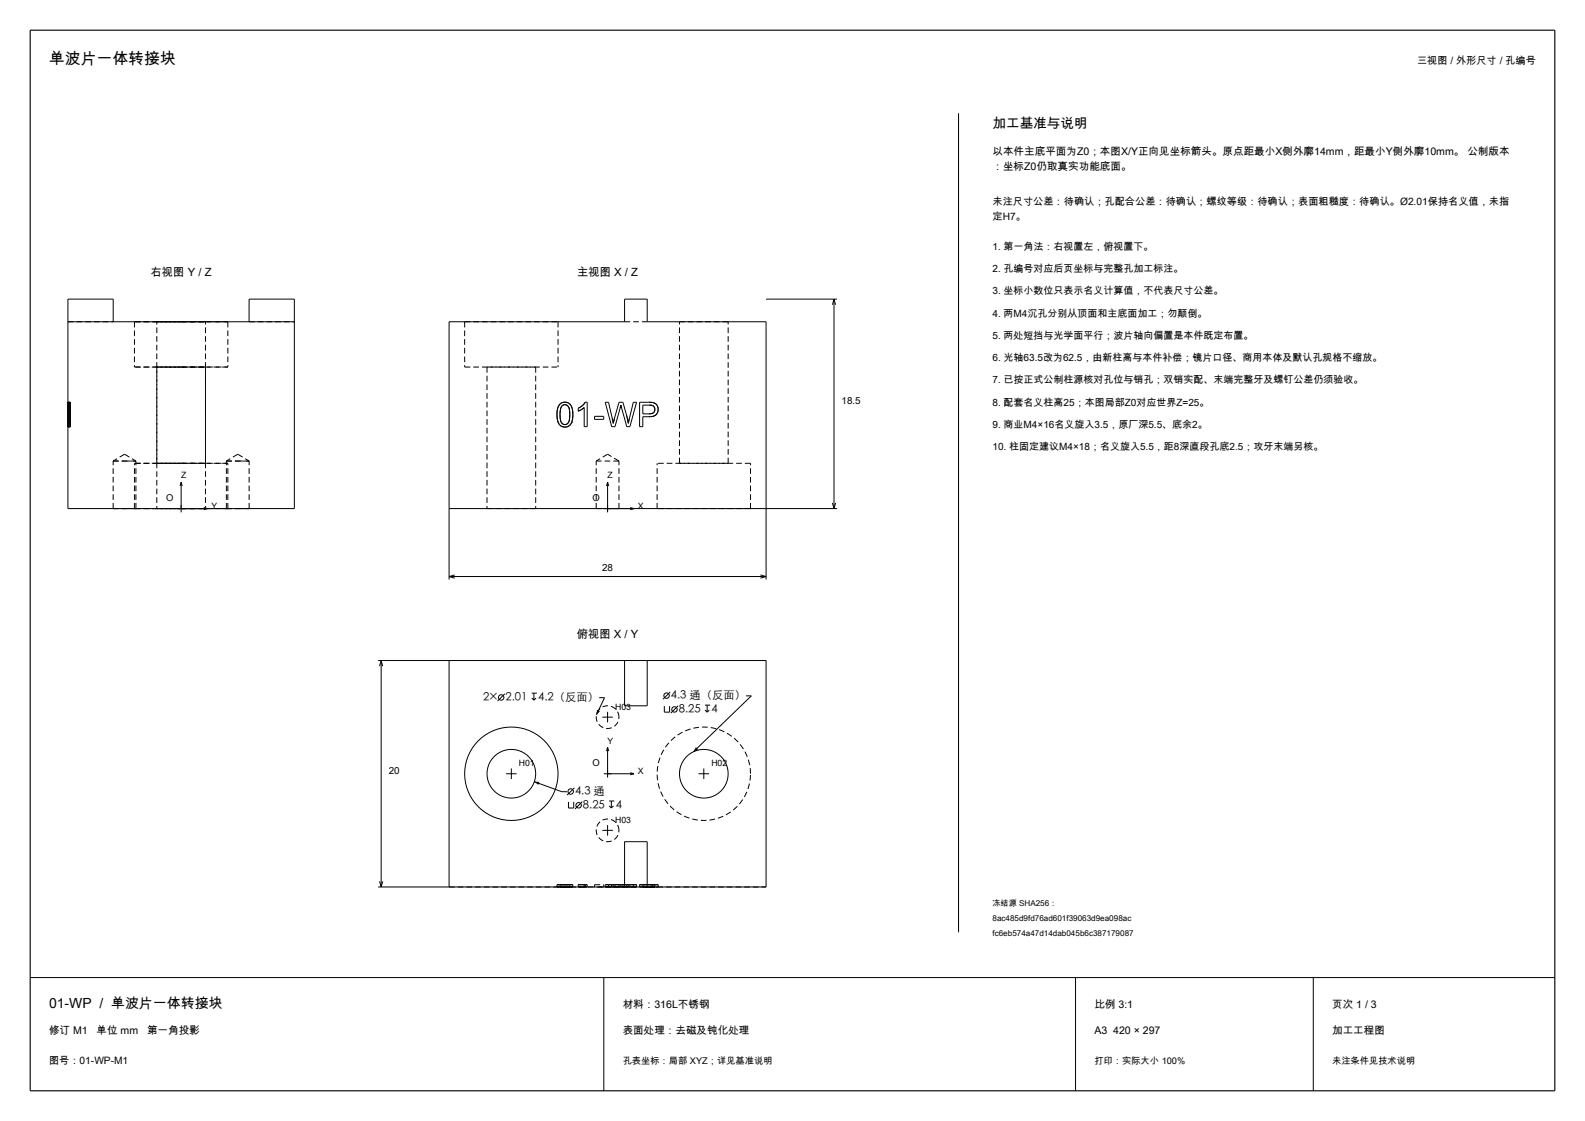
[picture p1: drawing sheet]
<svg xmlns="http://www.w3.org/2000/svg" width="420mm" height="297mm" viewBox="0 0 420 297" stroke-linecap="round" stroke-linejoin="round" font-family="sans-serif">
<path d="M8 8h404v281h-404z" fill="none" stroke="#000" stroke-width=".3"/>
<g fill="none" stroke="#000" stroke-width=".26">
<path d="M254 30v217M203 79.3h18.8M221 79.3v55.4M221 79.3l-.4 1.5M221 79.3l.4 1.5M18 85.3h60M30 85.3v-6h-12v55.4h60v-55.4h-12v6M147.6 109.9l.1 1.4 .5 1.2M147.6 109.9l.1 1.5 .5 1.1M147.7 108.5l-.1 1.2M147.8 108l-.2 1.9M147.8 108v.1"/>
<path d="M148.2 112.5l.7 .5 .8 .2M148.3 107.1l-.5 .9M148.4 109.9l.1 1.2 .3 .9M148.4 109.9v.3M148.4 109.7v.2M148.4 109.1v.5M148.4 110.7l.4 1.3M148.5 108.8h.1M148.5 106.9a1.94 1.94 0 0 1 2.8 .5M148.5 106.9l-.7 1.1M148.7 106.8l-.2 .1M148.8 112l.4 .4 .5 .1"/>
<path d="M148.8 112v.1M148.8 107.7l-.3 .9-.1 1.3M148.8 107.7l-.1 .1M148.9 107.6l-.1 .1M149.1 106.6l-.3 .2M149.3 106.6h.1M149.5 112.5h.2M149.5 106.6h-.1M149.7 107.2l.5 .1 .4 .4M149.7 107.2l-.9 .5M149.7 107.2h.2M149.7 107.2h-.3"/>
<path d="M149.9 106.6h.1M149.9 112.5h-.2M149.9 106.6h.3M150 113.1l-.3 .1M150.5 107.6l.1 .1M150.6 112.9v.1M150.6 107.7l.3 .8 .1 1.4M150.6 112l-.4 .4-.5 .1M150.6 107.7l.3 .9 .1 1.3M150.6 112l-.1 .1M150.7 111.9l-.1 .1M150.8 106.9h.1"/>
<path d="M150.9 111.1l-.1 .3M151 109.9l-.1 1.2-.3 .9M151 109.9v.3M151.1 107.1l.2 .3M151.3 107.4l.4 .9M151.5 111.9h.1M151.6 111.7a1.88 1.88 0 0 1-1.9 1.5M151.6 111.7l-.1 .1M151.6 108.1l.1 .2M151.6 111.6v.1M151.7 108.3l.1 1.6M151.7 108.4v.1"/>
<path d="M151.7 108.8l.1 .9M151.8 109.9l-.2 1.8M151.8 109.9v.3M153.7 108.7h.1M154.1 108.5l-.3 .2M154.3 108.4l-.2 .1M154.4 107.4l-1.2 .8v.7l.9-.4M154.4 107.4l-.6 .4M154.8 107l-.4 .4M155.1 106.5l-.7 .9M155.1 106.5h.5v6.5h-.8v-5l-.7 .5M155.1 106.5l-.2 .3"/>
<path d="M157.5 110.3h2.5v.8h-2.5zM162.2 110.8l.3 1.3M162.2 110.8l.2 .7M162.6 111.5l-.1 .6M164.5 107.4l-1.5 5.6h-.9l-1.7-6.4h.8l1 4.2M164.5 107.4l.2 .7M164.5 107.4l-.1 .3M164.6 107.7h.1M164.6 107.7l.1 .4M164.7 108.1l1.4 4.9h.8l1.8-6.4h-.9l-1 4.4M166 109.8l.5 2.3M166 109.8l-.9-3.2h-1.1l-1.5 5.5"/>
<path d="M166 109.8l.1 .4M166.1 110.3h.1M166.3 111v.1M166.4 111.9l.1 .2M166.6 111.6v.1M166.7 111.4h.1M166.7 111.1v.2M166.8 110.7l-.3 1.4M171.9 106.6h1M171.9 106.6h-2.4v6.4h.8v-2.6h1.7M171.9 106.6h.2M172 107.3h-1.7v2.3h2.1l.8-.3"/>
<path d="M172 107.3l.8 .1M172 107.3h.2M172.2 110.4h-.2M172.4 106.6h.3M172.6 107.4h.2M172.7 109.6h-.3M172.8 107.4l.5 .4M172.8 107.4l.2 .1M172.9 106.6l.8 .3M172.9 106.6l.4 .1M173.2 107.6l.1 .2M173.2 109.3l-.2 .2"/>
<path d="M173.3 107.8l.2 .7M173.4 107.9l.1 .2M173.5 108.2h.1M173.5 108.7v.2M173.5 108.3h.1M173.5 108.4v.1M173.5 108.5l-.3 .8M173.5 108.5v.1M173.7 106.9l.5 .7M173.7 106.9l.1 .2M173.9 109.8l-.8 .5-1.1 .1M174.1 107.4h.1"/>
<path d="M174.2 107.6l.2 .8M174.2 107.6l.1 .1M174.3 109.1l-.4 .7M174.4 108.2v.2M174.4 108.4l-.1 .8-.4 .6M48 127.7v8.1M48 127.7l-.3 1.1M48 127.7l.3 1.1M54 134.5l1 .2-1 .3M119 134.7h102.8M161 127.7v8.1M161 127.7l-.3 1.1"/>
<path d="M161 127.7l.3 1.1M167 134.5l1 .2-1 .3M220.6 133.3l.4 1.4M221.4 133.3l-.4 1.4M119 153.6v-68.3h46.5v-6h6v6h31.5v68.3M119 152.8h84M119 152.8l1.5 .4M120.5 152.3l-1.5 .5M201.5 152.3l1.5 .5M203 152.8l-1.5 .4M100.2 175h102.8v60h-102.8M101 175v60"/>
<path d="M101 175l-.4 1.5M101 175l.4 1.5M119 175v60M165.5 175v12h6v-12M133.8 183.8l-2 1.9M140.9 183.6h1.4M140.9 184.9l.6 .6M141.5 183.6v1.9M142 184.9l-.5 .6M158.8 184.8h1.4l-2.2 4.6M159.6 190h2.8M161 188.6v2.8"/>
<path d="M161 198v8M161 198l-.3 1M161 198l.3 1M176 187.1v1.6h1.4v-1.6M177.6 183.3l-1.9 2M179.7 187l-1.9 1.9M186.8 186.8h1.4M186.8 188.1l.6 .6M187.4 186.8v1.9M188 188.1l-.6 .6M197.7 184.4h1.4l-15.3 14.7M134.1 205h2.8"/>
<path d="M135.5 203.6v2.8M141.6 207.1l7.3 2.7h1.4M150.6 212.5v1.6h1.4v-1.6M152.2 208.7l-1.9 2M154.3 212.4l-1.9 1.9M160 205h8M161 218.6v2.8M161.4 212.2h1.4M161.4 213.5l.6 .6M162 212.2v1.9M162.6 213.5l-.6 .6M167 204.7l1 .3"/>
<path d="M168 205l-1 .3M185.1 205h2.8M186.5 203.6v2.8M100.6 233.5l.4 1.5M101.4 233.5l-.4 1.5M159.6 220h2.8M165.5 235v-12h6v12M8 259h404M160 259v30M285 259v30M348 259v30"/>
<circle cx="132.8" cy="184.8" r=".72"/>
<circle cx="176.6" cy="184.3" r=".72"/>
<circle cx="178.7" cy="188" r=".72"/>
<circle cx="135.5" cy="205" r="12.4"/>
<circle cx="135.5" cy="205" r="6.5"/>
<circle cx="151.2" cy="209.7" r=".72"/>
<circle cx="153.3" cy="213.4" r=".72"/>
<circle cx="186.5" cy="205" r="6.5"/>
</g>
<g fill="none" stroke="#000" stroke-width=".26" stroke-dasharray="1.5 .8" stroke-linecap="butt">
<path d="M18 85.3h12M35.6 85.3h12.4M35.6 97.2h12.4M35.6 85.3v11.9M41.5 85.3h6.5M41.5 97.2h6.5M41.5 97.2v37.5M48 85.3h12.4M48 85.3h6.5M48 97.2h12.4M48 97.2h6.5M54.5 85.3h-13"/>
<path d="M54.5 97.2h-13M54.5 97.2v37.5M60.4 85.3h-24.8M60.4 97.2h-24.8M60.4 85.3v11.9M66 85.3h12M123.1 85.3h24.8M123.1 85.3v11.9M123.1 97.2h24.8M129 97.2v37.5M129 97.2h13M142 97.2v37.5"/>
<path d="M147.9 85.3v11.9M165.5 85.3h6M193 85.3h-12.9M18 106.5v.4M18 106.9v1.1M18 108v1.9M18 109.9v2.6M18 112.5v.7M18 113.2v-.4M18 112.8v-1.1M18 111.7v-1.8M18 109.9v-1.6"/>
<path d="M18 108.3v-.9M18 107.4v-.6M18 106.8v-.3M18 110.3v.8M18 108v5M18 113v-6.5M18 106.5v.9M18 107.4v.8M18 108.2v.7M18 108.9v-.4M18 108.5v-.5M18 106.6v6.4"/>
<path d="M18 113v-4.9M18 108.1v-.7M18 107.4v.7M18 106.6v4.1M18 110.7v1.4M18 112.1v-2.3M18 109.8v-3.2M18 106.6v4.3M18 110.9v1.2M18 112.1v-1.3M18 110.8v-4.2M18 113v-2.6"/>
<path d="M18 110.4v-.6M18 109.8v-1.4M18 108.4v-.8M18 107.6v-.7M18 106.9v-.3M18 106.5h.6M18 113.2h.6M18 110.3h.6M18 111.1h.6M18 113h.6M18 108h.6M18 108.9h.6"/>
<path d="M18 108.2h.6M18 106.6h.6M18 112.1h.6M18 107.4h.6M18 110.4h.6M18 112v-2.1M18 112.5v-.5M18 112.5h.6M18 112v.5M18 109.9v2.1M18 107.7v2.2M18 107.2v.5"/>
<path d="M18 107.2h.6M18 107.7v-.5M18 109.9v-2.2M18 109.6v-2.3M18 107.3h.6M18 109.6h.6M18 109.3v.3M18 108.5v.8M18 107.8v.7M18 107.4v.4M18 107.3v.1M18.6 106.9v-.4"/>
<path d="M18.6 106.5v.3M18.6 106.8v.6M18.6 107.4v.9M18.6 108.3v1.6M18.6 109.9v1.8M18.6 111.7v1.1M18.6 112.8v.4M18.6 113.2v-.7M18.6 112.5v-2.6M18.6 109.9v-1.9M18.6 108v-1.1M18.6 110.3v.8"/>
<path d="M18.6 113v-5M18.6 108v.5M18.6 108.5v.4M18.6 108.9v-.7M18.6 108.2v-.8M18.6 107.4v-.9M18.6 106.5v6.5M18.6 106.6v4.2M18.6 110.8v1.3M18.6 112.1v-1.2M18.6 110.9v-4.3M18.6 106.6v3.2"/>
<path d="M18.6 109.8v2.3M18.6 112.1v-1.4M18.6 110.7v-4.1M18.6 106.6v6.4M18.6 113v-4.9M18.6 108.1v-.7M18.6 107.4v.7M18.6 106.6v.3M18.6 106.9v.7M18.6 107.6v.8M18.6 108.4v1.4M18.6 109.8v.6"/>
<path d="M18.6 110.4v2.6M18.6 109.9v2.1M18.6 112v.5M18.6 112.5v-.5M18.6 112v-2.1M18.6 109.9v-2.2M18.6 107.7v-.5M18.6 107.2v.5M18.6 107.7v2.2M18.6 107.3v2.3M18.6 109.6v-.3M18.6 109.3v-.8"/>
<path d="M18.6 108.5v-.7M18.6 107.8v-.4M18.6 107.4v-.1M147.6 109.9v-.2M147.7 108.5l.1-.4M148.3 107.1l.2-.2M148.4 109.6v.1M148.4 110.2v.5M148.5 108.8l-.1 .3M148.7 106.8h.1M148.7 107.8l-.2 1M148.8 112.1l.7 .4"/>
<path d="M149.1 106.6h.2M149.3 106.6h.1M149.4 107.2l-.5 .4M149.5 106.6l.2-.1M149.7 106.5l.2 .1M149.7 113.2l-.8-.2-.7-.5M149.9 112.5l.6-.4M150.2 106.6l.4 .2M150.5 107.6l-.6-.4M150.6 113l-.6 .1M150.6 106.8l.2 .1M150.7 111.9l.1-.5"/>
<path d="M150.9 106.9l.2 .2M150.9 112.8l-.3 .1M150.9 111.1l.1-.9M151.3 107.4l.3 .7M151.5 111.9l-.6 .9M151.5 111.8v.1M151.7 108.3v.1M151.7 108.5v.3M151.8 110.2l-.2 1.4M151.8 109.7v.2M153.2 108.2l.6-.4M153.7 108.7l-.5 .2"/>
<path d="M153.8 108.7h-.1M154.8 108l-.5 .4M154.8 107l.1-.2M162.4 111.5l.1 .6M162.6 111.5l.2-.6M164.4 107.7l-.1 .4M164.6 107.7l-.1-.3M166.1 110.2v.1M166.1 110.3l.2 .7M166.3 111.1l.1 .8M166.5 112.1l.1-.4M166.6 111.6l.1-.2"/>
<path d="M166.7 111.4v-.1M166.7 111.1l.1-.1M172 109.6h.4M172.1 106.6h.3M172.6 107.4l-.4-.1M172.7 109.6l.3-.1M172.7 106.6h.2M173.2 107.6l-.2-.1M173.2 109.3l.3-.4M173.3 106.7l.4 .2M173.4 107.9l-.1-.1M173.5 108.2v-.1"/>
<path d="M173.5 108.7v-.1M173.5 108.3v-.1M173.5 108.4v-.1M173.8 107.1l.3 .3M173.9 109.8l-.7 .4-1 .2M174.1 107.4l.1 .2M174.3 107.7l.1 .5M174.4 108.4l-.1 .7M30 134.7h3M30 122.2h3M30 134.7v-12.5M33 134.7h3"/>
<path d="M33 122.2h3M33 120.3l-3 1.9M33 120.3l3 1.9M35.6 134.7h12.4M35.6 122.8h12.4M35.6 134.7v-11.9M36 134.7h-6M36 122.2h-6M36 134.7v-12.5M41.5 134.7h6.5M41.5 122.8h6.5M41.5 122.8v-37.5"/>
<path d="M48 134.7h6.5M48 134.7h12.4M48 122.8h6.5M48 122.8h12.4M54.5 134.7h-13M54.5 122.8h-13M54.5 122.8v-37.5M60 134.7h3M60 122.2h3M60 134.7v-12.5M60.4 134.7h-24.8M60.4 122.8h-24.8"/>
<path d="M60.4 134.7v-11.9M63 134.7h3M63 122.2h3M63 120.3l-3 1.9M63 120.3l3 1.9M66 134.7h-6M66 122.2h-6M66 134.7v-12.5M129 134.7h13M158 134.7v-12.5M161 120.3l-3 1.9M164 134.7h-6"/>
<path d="M164 134.7v-12.5M164 122.2h-6M164 122.2l-3-1.9M174.1 134.7v-11.9M180.1 122.8v-37.5M193 122.8v-37.5M193 122.8h-12.9M198.9 134.7h-24.8M198.9 134.7v-11.9M198.9 122.8h-24.8M119 175h84M164 190a3 3 0 0 0-4.3-2.7 3 3 0 0 0-.5 5.1 3 3 0 0 0 4.8-1.8v-.6"/>
<path d="M198.9 205a12.4 12.4 0 0 0-18.2-10.9 12.4 12.4 0 0 0-1.1 21.2 12.4 12.4 0 0 0 19.2-9.1l.1-1.2M119 235h84M147.6 235h.6M147.6 235v-.6M147.6 234.4h.2M147.8 235h-.2M147.8 234.4h.7M148.2 235h1.5M148.2 234.4h-.6M148.4 234.4h.4M148.4 235v-.6M148.4 235h.4"/>
<path d="M148.5 235h-.7M148.5 234.4h1.2M148.8 234.4h.9M148.8 235h-.4M148.8 234.4h-.4M148.8 235h.9M149.7 234.4h-.9M149.7 235h.9M149.7 235h-1.2M149.7 235h1.2M149.7 234.4h.9M149.7 234.4h-1.5"/>
<path d="M149.7 235h-.9M150.6 235h-.9M150.6 234.4h.7M150.6 234.4h.4M150.6 234.4h-.9M150.6 235h.4M150.9 235h.7M150.9 234.4h-1.2M151 235h-.4M151 235v-.6M151.3 235h-.7M151.3 234.4h.4"/>
<path d="M151.6 235h.2M151.6 234.4h-.7M151.7 235h-.4M151.7 234.4h.1M151.8 235h-.1M151.8 235v-.6M151.8 234.4h-.2M153.2 235h.9M153.2 235v-.6M153.2 234.4h1.2M154.1 235h.7M154.1 234.4h-.9"/>
<path d="M154.4 235h-1.2M154.4 234.4h.7M154.8 235h.8M154.8 235v-.6M154.8 234.4h-.7M155.1 235h-.7M155.1 235v-.6M155.1 234.4h.5M155.6 235h-.5M155.6 235v-.6M155.6 234.4h-.8M157.5 235v-.6"/>
<path d="M157.5 234.4h2.5M160 235h-2.5M160 235v-.6M160.4 235h1.7M160.4 235v-.6M160.4 234.4h.8M161.2 235h-.8M161.2 235v-.6M161.2 234.4h1M162.1 235h.9M162.1 235v-.6M162.1 234.4h-1.7"/>
<path d="M162.2 235h-1M162.2 234.4h.3M162.5 235h-.3M162.5 235v-.6M162.5 234.4h.3M162.8 235h-.3M162.8 234.4h1.2M163 235h1.3M163 235v-.6M163 234.4h-.9M164 220a3 3 0 0 0-4.3-2.7 3 3 0 0 0-.5 5.1 3 3 0 0 0 4.8-1.8v-.6M164 235h-1.2"/>
<path d="M164 235v-.6M164 234.4h1.1M164.3 235h.2M164.3 234.4h-1.3M164.5 235h.2M164.5 235v-.6M164.5 234.4h-.2M164.7 235h1.4M164.7 234.4h-.2M165.1 235h-1.1M165.1 235v-.6M165.1 234.4h.9"/>
<path d="M166 235h-.9M166 234.4h.5M166.1 235h.8M166.1 235v-.6M166.1 234.4h-1.4M166.5 235h-.5M166.5 235v-.6M166.5 234.4h.3M166.8 235h-.3M166.8 234.4h1M166.9 235h1.8M166.9 235v-.6"/>
<path d="M166.9 234.4h-.8M167.8 235h-1M167.8 235v-.6M167.8 234.4h.9M168.7 235h-.9M168.7 235v-.6M168.7 234.4h-1.8M169.5 235h.8M169.5 235v-.6M169.5 234.4h2.4M170.3 235h1.7M170.3 235v-.6"/>
<path d="M170.3 234.4h-.8M170.3 234.4h1.7M171.9 235h-2.4M171.9 234.4h1M172 234.4h-1.7M172 235h.8M172 235h1.9M172 234.4h1.2M172 235h-1.7M172.8 234.4h-.8M172.8 235h.5M172.8 235v-.6"/>
<path d="M172.9 235h-1M172.9 235v-.6M172.9 234.4h.8M173.2 234.4h.3M173.2 235h-1.2M173.3 234.4h-.5M173.3 235h.2M173.5 234.4h-.2M173.5 235h-.3M173.5 235v-.6M173.7 235h-.8M173.7 234.4h.5"/>
<path d="M173.9 235h.5M173.9 234.4h-1.9M174.2 235h-.5M174.2 234.4h.2M174.4 235h-.2M174.4 235v-.6M174.4 234.4h-.5"/>
</g>
<path d="M158.2 188.1l.8 .3-1 1zM184.4 198l.6 .6-1.2 .5zM141.6 207.1l1.3 .1-.3 .7z" fill="#000"/>
<text font-size="4.2" x="13" y="17">单波片一体转接块</text>
<text font-size="3.7" x="13" y="267">01-WP / 单波片一体转接块</text>
<text font-size="3.6" x="263" y="34">加工基准与说明</text>
<g font-size="3">
<text x="39.9" y="73.2">右视图 Y / Z</text>
<text x="152.9" y="73.2">主视图 X / Z</text>
<text x="152.8" y="169">俯视图 X / Y</text>
<text x="128.1" y="185.7">2× 2.01</text>
<text x="142.6" y="185.7">4.2（反面）</text>
<text x="177.8" y="185.3">4.3 通（反面）</text>
<text x="179.9" y="188.9">8.25</text>
<text x="188.5" y="188.9">4</text>
<text x="152.4" y="210.7">4.3 通</text>
<text x="154.5" y="214.3">8.25</text>
<text x="163.1" y="214.3">4</text>
</g>
<g font-size="2.8">
<text x="263" y="41">以本件主底平面为Z0；本图X/Y正向见坐标箭头。原点距最小X侧外廓14mm，距最小Y侧外廓10mm。 公制版本</text>
<text x="263" y="45.1">：坐标Z0仍取真实功能底面。</text>
<text x="165" y="267">材料：316L不锈钢</text>
<text x="290" y="267">比例 3:1</text>
<text x="353" y="267">页次 1 / 3</text>
<text x="13" y="274">修订 M1</text>
<text x="25.6" y="274">单位 mm</text>
<text x="39" y="274">第一角投影</text>
<text x="165" y="274">表面处理：去磁及钝化处理</text>
<text x="290" y="274">A3 420 × 297</text>
<text x="353" y="274">加工工程图</text>
</g>
<g font-size="2.7">
<text x="375.5" y="17">三视图 / 外形尺寸 / 孔编号</text>
<text x="263" y="54.2">未注尺寸公差：待确认；孔配合公差：待确认；螺纹等级：待确认；表面粗糙度：待确认。Ø2.01保持名义值，未指</text>
<text x="263" y="58.2">定H7。</text>
<text x="13" y="282">图号：01-WP-M1</text>
</g>
<g font-size="2.6">
<text x="263" y="66.2">1. 第一角法：右视置左，俯视置下。</text>
<text x="263" y="72.1">2. 孔编号对应后页坐标与完整孔加工标注。</text>
<text x="263" y="78">3. 坐标小数位只表示名义计算值，不代表尺寸公差。</text>
<text x="263" y="83.9">4. 两M4沉孔分别从顶面和主底面加工；勿颠倒。</text>
<text x="263" y="89.8">5. 两处短挡与光学面平行；波片轴向偏置是本件既定布置。</text>
<text x="263" y="95.7">6. 光轴63.5改为62.5，由新柱高与本件补偿；镜片口径、商用本体及默认孔规格不缩放。</text>
<text x="263" y="101.6">7. 已按正式公制柱源核对孔位与销孔；双销实配、末端完整牙及螺钉公差仍须验收。</text>
<text x="223" y="107">18.5</text>
<text x="263" y="107.5">8. 配套名义柱高25；本图局部Z0对应世界Z=25。</text>
<text x="263" y="113.4">9. 商业M4×16名义旋入3.5，原厂深5.5、底余2。</text>
<text x="263" y="119.3">10. 柱固定建议M4×18；名义旋入5.5，距8深直段孔底2.5；攻牙末端另核。</text>
<text x="159.6" y="151.4">28</text>
<text x="103" y="205">20</text>
</g>
<g font-size="2.5">
<text x="44" y="132.7">O</text>
<text x="157" y="132.7">O</text>
<text x="157" y="203">O</text>
<text x="165" y="282">孔表坐标：局部 XYZ；详见基准说明</text>
<text x="290" y="282">打印：实际大小 100%</text>
<text x="353" y="282">未注条件见技术说明</text>
</g>
<g font-size="2.3">
<text x="48" y="126.8">Z</text>
<text x="161" y="126.8">Z</text>
<text x="56" y="134.7">Y</text>
<text x="169" y="134.7">X</text>
<text x="163" y="188">H03</text>
<text x="161" y="197">Y</text>
<text x="137.5" y="203">H01</text>
<text x="188.5" y="203">H02</text>
<text x="169" y="205">X</text>
<text x="163" y="218">H03</text>
</g>
<g font-size="2.1">
<text x="263" y="240">冻结源 SHA256：</text>
<text x="263" y="244">8ac485d9fd76ad601f39063d9ea098ac</text>
<text x="263" y="248">fc6eb574a47d14dab045b6c387179087</text>
</g>
</svg>
